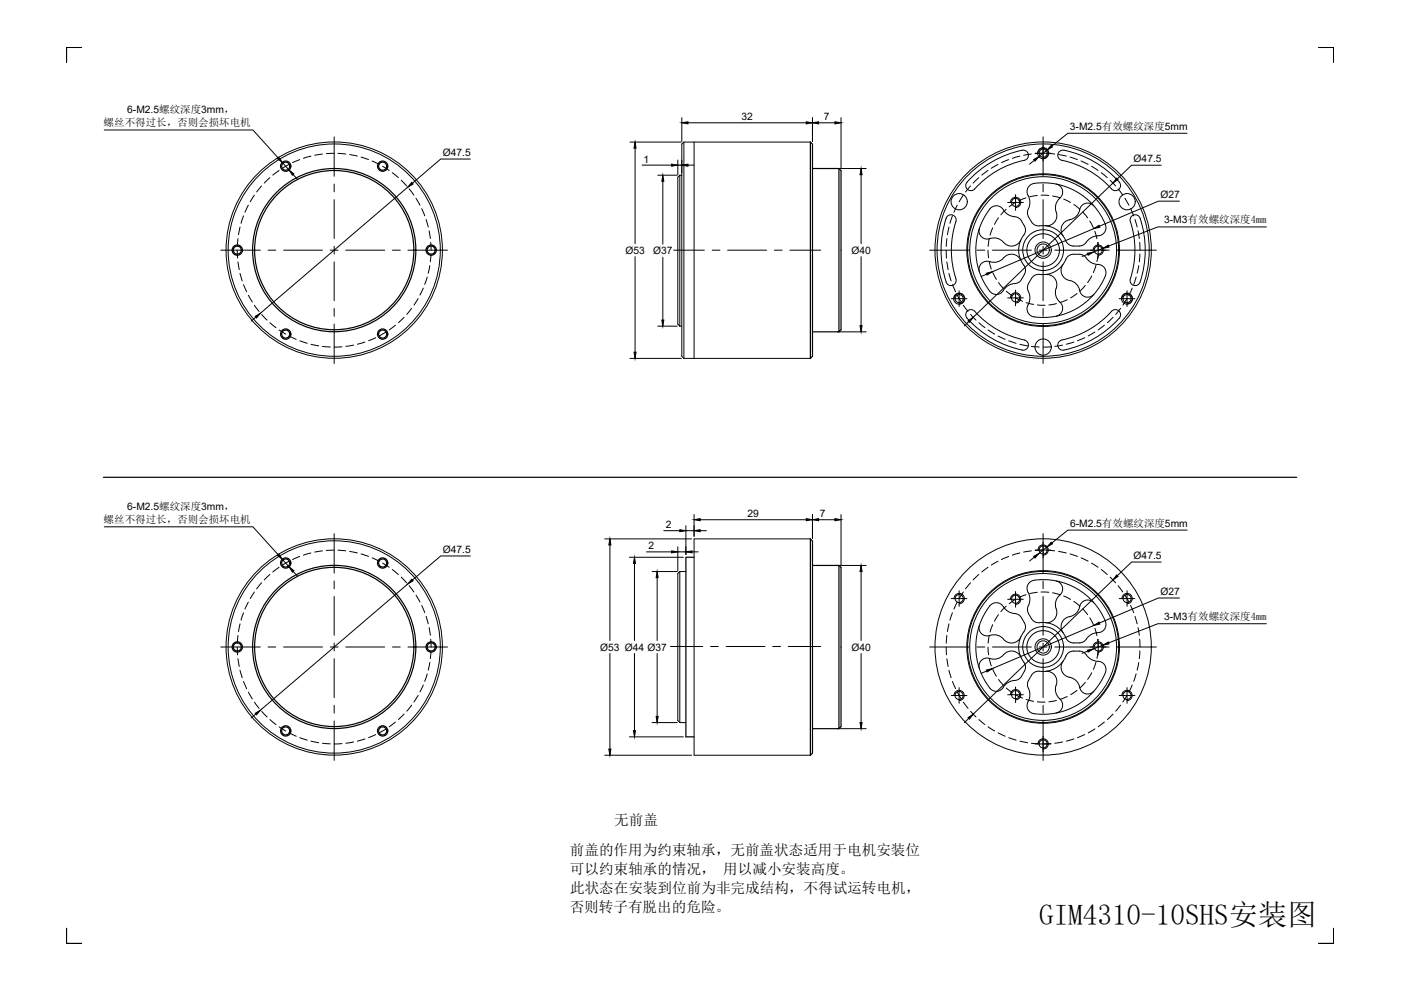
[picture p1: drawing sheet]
<svg xmlns="http://www.w3.org/2000/svg" width="297mm" height="210mm" viewBox="0 0 297 210" stroke-linecap="round" stroke-linejoin="round" font-family="sans-serif">
<!-- layer: 0 -->
<g fill="none" stroke="#000" stroke-width=".21">
<path d="M22.1 27.6h31.5l5.4 5.9M55.5 39.4l-1.1 1.3M57.2 37.7l-1.2 1.1M59.2 36.1l-1.4 1M59.8 34.4l1.5 1.6M61.3 34.9l-1.4 .8M62.2 37l.8 1M63.5 33.8l-1.5 .7M65.9 33.1l-1.6 .5M68.4 32.7l-1.7 .2M70.8 32.5l-1.6 .1M70.9 29v8.4"/>
<path d="M70.9 39v1.7M71.7 32.5l1.6 .2M74.1 32.8l1.7 .3M76.5 33.3l1.6 .5M78.9 34.1l1.5 .7M81.1 35.2l1.4 .9M83.2 36.6l1.3 1.1M85.1 38.2l1.1 1.2M86.5 39.7l-31.3 26.7M99.7 33.7h-6.3l-6 5.1M133.6 30.1h10.8M134.6 31.4v20.3"/>
<path d="M136.1 35h6.3M139.5 37.1h4.1M140.5 38.4v13.4M143.7 33.9v3.1M143.7 35h.9M144.1 37.1v32.1M144.6 37.1h-.5l-.4 .5v31.1l.4 .5M144.6 25v5M145 30.1v45.9M145.9 35h1.3M145.9 26h25M147.2 30.1v45.9"/>
<path d="M171.8 30.1h-26.8l-.4 .4v45l.4 .5h26.8M172.3 25v5M173.6 26h3.4M177.6 35.7h6M178.3 25v10.6M182.6 37v14.7M205.8 39.4l-1.1 1.3M207.5 37.7l-1.2 1.1M209.5 36.1l-1.3 1M211.6 34.9l-1.4 .8M213.9 33.8l-1.6 .7M216.2 33.1l-1.6 .5"/>
<path d="M217.2 34a20.1 20.1 0 0 0-10.8 6.3 1.09 1.09 0 0 1-1.4-.3 1.09 1.09 0 0 1 0-1.4 21.1 21.1 0 0 1 12.1-6.8 1.09 1.09 0 0 1 .9 1.1 1.09 1.09 0 0 1-.8 1.1M218.7 32.7l-1.7 .2M219.3 34l-1 .8M219.5 32.5h3.3M220.1 32.5a1.09 1.09 0 0 1 1.1-1.1 1.09 1.09 0 0 1 1.1 1.1 1.09 1.09 0 0 1-1.1 1.1M221.1 32.5l-1.6 .1M221.2 29v8.4M221.2 39v1.7M222 32.5l1.6 .2M222 31.8l-1.7 1.4M223.9 39a1.83 1.83 0 0 1 1.4 1.6 1.83 1.83 0 0 1-1 1.8 2.81 2.81 0 0 0-.2 3 2.17 2.17 0 0 1-2.4 2.5M224.4 32.8l1.7 .3"/>
<path d="M225.1 34a20.1 20.1 0 0 1 10.8 6.3 1.09 1.09 0 0 0 1.4-.3 1.09 1.09 0 0 0 0-1.4 21 21 0 0 0-12.1-6.8 1.09 1.09 0 0 0-.9 1.1 1.09 1.09 0 0 0 .8 1.1M226.9 33.3l1.5 .5M229.2 34.1l1.5 .7M231.4 35.2l1.4 .9M233.5 36.6l1.3 1.1M235.4 38.2l1.1 1.2M236 38.8l-29.7 28.5M246.2 35h-6.3l-3 2.9M251.7 28.3h-25.3l-3.4 2.7M46.8 53h8.4M50.3 53.1l.1 1.6M50.4 50.6l-.1 1.6"/>
<path d="M50.4 55.5l.3 1.7M50.9 48.1l-.3 1.7M50.9 58l.5 1.6M51.6 45.8l-.5 1.5M52.6 43.5l-.7 1.5M53.9 41.4l-.8 1.4M56.8 53h1.7M60.1 53h8.3M70 53h1.7M70.9 42.3v8.3M70.9 52.2v1.7M70.9 55.5v8.3"/>
<path d="M73.3 53h8.3M83.2 53h1.7M86.5 53h8.4M86.7 40l1 1.4M88.2 42.1l.8 1.4M89.4 44.2l.7 1.6M90.3 46.5l.5 1.6M90.6 58.7l-.5 1.6M91 48.9l.2 1.7M91.1 56.3l-.3 1.6M91.3 51.4l.1 1.6M91.4 53.8l-.2 1.7"/>
<path d="M134.6 54.4v20.3M140.5 54.5v13.4M142.8 53h6.5M151 53h1.6M154.3 53h8.2M164.2 53h1.6M167.5 53h6.5M182.6 54.4v14.6M197.1 53h8.4M200.6 46.3a1.09 1.09 0 0 1 1.4-.7 1.09 1.09 0 0 1 .7 1.4 19.6 19.6 0 0 0 0 12.1M200.6 53.1l.1 1.6M200.6 46.3a21.6 21.6 0 0 0 0 13.5"/>
<path d="M200.8 50.6l-.2 1.6M200.8 55.5l.2 1.7M201.2 48.1l-.3 1.7M201.2 58l.5 1.6M201.9 45.8l-.5 1.5M202.7 59.1a1.09 1.09 0 0 1-.7 1.4 1.09 1.09 0 0 1-1.4-.7M203 43.5l-.7 1.5M204.2 41.4l-.8 1.4M207.1 53h1.7M207.7 48.4a1.73 1.73 0 0 0 .4 1.8 1.73 1.73 0 0 0 1.8 .4M209.2 58.1l-1.2 .5M209.5 53.1l.1 1.6"/>
<path d="M209.7 50.6l-.2 1.6M209.7 55.5l.5 1.5M209.9 44.3a14.3 14.3 0 0 0 0 17.5M209.9 44.3a1.82 1.82 0 0 1 3.1 .6l1.2 .8 1.6 .4a4 4 0 0 1 1.6 2.6 2.62 2.62 0 0 1-.8 1.8 5.4 5.4 0 0 0 .7 6.1 2.84 2.84 0 0 1-.9 3l-.9 .5a3.4 3.4 0 0 0-3 1.8 1.73 1.73 0 0 1-2.6-.1M209.9 50.6a2.77 2.77 0 0 1 3.2 1.1 2.17 2.17 0 0 0 3.3-.8M209.9 55.5a1.73 1.73 0 0 0-1.8 .4 1.73 1.73 0 0 0-.4 1.8M210.4 53h8.3M210.5 48.3l-.6 1.5M210.5 57.8l.8 1.4M211.7 46.2l-.9 1.4M211.7 59.9l1.1 1.3M213.3 44.4l-1.1 1.2"/>
<path d="M213.6 42.9h3.4M214.2 42.9a1.09 1.09 0 0 1 1.1-1.1 1.09 1.09 0 0 1 1.1 1.1 1.09 1.09 0 0 1-1.1 1.1M215.3 42.9l-1.3 1M215.3 41.3v3.3M216.4 55.2a2.28 2.28 0 0 0-4-.1 2.59 2.59 0 0 1-2.5 .4M217.5 42l-1.5 .5M218.7 47a2.13 2.13 0 0 0 2.5 .8 5.4 5.4 0 0 1 5 3.6 1.73 1.73 0 0 0 1.4 .8M218.7 47.1a2.83 2.83 0 0 1-.8-2.5 3.4 3.4 0 0 0-.1-3.5 1.73 1.73 0 0 1 1.4-2.2 14.1 14.1 0 0 1 15.3 9.1 1.85 1.85 0 0 1-2.2 2l-.5 .2a5.3 5.3 0 0 0-2 1.7l-.9 .3M219.9 41.4l-1.6 .3M220.3 53h1.7M220.7 41.4h1.7M221.2 42.3v8.3"/>
<path d="M221.2 52.2v1.7M221.2 55.5v8.3M221.7 58.2a2.26 2.26 0 0 1 2.1 1.1 2.26 2.26 0 0 1 0 2.3 2.88 2.88 0 0 0 1.2 2.7 1.73 1.73 0 0 1-1.1 2.7M223.2 41.6l1.6 .3M223.6 53h11.6M225.4 56.1a2.17 2.17 0 0 0 1.4 3.4M225.5 42.2l1.5 .7M226.8 59.5a2.75 2.75 0 0 1 2.2 2.5 1.73 1.73 0 0 0 2.9 .4M226.8 46.6a2.17 2.17 0 0 0-1.4 3.4M227.6 53.9h1.2M227.6 52.2h1.2M227.6 53.9a2.11 2.11 0 0 0-2 1.8 5.4 5.4 0 0 1-5.6 2.5 1.73 1.73 0 0 0-1.3 .8l-.7 1.1"/>
<path d="M227.7 43.4l1.3 1M228.9 53.9l.9 .3a4 4 0 0 0 3.4 1.9 1.73 1.73 0 0 1 1.2 2.3 14.2 14.2 0 0 1-15.1 8.8M229.6 44.9l1 1.3M230.6 53.9l-1.2 .5M231 46.9l.8 1.4M231.5 58.5l-.9 1.4M231.8 53a1.09 1.09 0 0 1 1.1-1.1 1.09 1.09 0 0 1 1 1.1 1.09 1.09 0 0 1-1 1.1M231.9 43.6a1.82 1.82 0 0 0-2-.4 1.82 1.82 0 0 0-1.1 1.8 2.59 2.59 0 0 1-2 1.6M231.9 48.5l-21.5 9.1M232.1 49l.5 1.6M232.4 56.2l-.6 1.6M232.7 51.4l.1 1.6"/>
<path d="M232.8 53.8l-.2 1.7M232.8 51.4v3.3M233.8 52.7l-2 .7M236.8 53h8.4M237.1 40l.9 1.4M238.5 42.1l.8 1.4M239.7 59.1a20 20 0 0 0-.1-12.5 1.09 1.09 0 0 1 .9-1.1 1.09 1.09 0 0 1 1.2 .8 21 21 0 0 1-.1 13.8 1.09 1.09 0 0 1-1.4 .3 1.09 1.09 0 0 1-.6-1.3M239.7 44.2l.7 1.6M240.7 46.5l.4 1.6M240.9 58.7l-.5 1.6M241.3 48.9l.2 1.7M241.4 56.3l-.3 1.6"/>
<path d="M241.6 51.4l.1 1.6M241.7 53.8l-.1 1.7M250.1 42.7h-4.5l-12.5 5.3M268.5 48.1h-23l-10.5 4.1M51.6 60.3l.7 1.6M52.7 62.6l.8 1.4M53.9 64.7l1 1.3M54.2 67.2l-.9 .9M55.5 66.7l1.1 1.2M57.2 68.4l1.3 1.1M59.2 70l1.4 .8M61.3 71.2l1.5 .7"/>
<path d="M63.6 72.3l1.5 .5M65.9 73l1.7 .3M68.4 73.4l1.6 .2M70.9 65.4v1.7M70.9 68.7v8.4M72.5 73.5l-1.6 .1M75 73.2l-1.7 .2M77.4 72.5l-1.6 .5M79.7 71.6l-1.5 .6M81.8 70.4l-1.4 .8M83.8 68.9l-1.3 1.1M85.7 67.3l-1.2 1.1"/>
<path d="M87.3 65.4l-1.1 1.3M88.7 63.3l-.9 1.4M89.8 61.1l-.8 1.5M133.6 76h10.8M139.5 69.2h4.1M144.1 69.2h.5M177.6 70.4h6M201.7 63.3h3.3M201.9 60.3l.7 1.6M202.3 63.3a1.09 1.09 0 0 1 1.1-1.1 1.09 1.09 0 0 1 1.1 1.1 1.09 1.09 0 0 1-1.1 1.1M203 62.6l.8 1.4M203.4 61.7v3.3"/>
<path d="M204.2 64.7l1 1.3M205.4 68.2l-.9 .9M205.8 66.7l1.1 1.2M207.5 68.4l1.3 1.1M209.5 70l1.4 .8M211.6 71.2l1.5 .7M213.3 61.7l1.3 1M213.6 63.2h3.4M213.9 72.3l1.5 .5M214.2 63.2a1.09 1.09 0 0 1 1.1-1.1 1.09 1.09 0 0 1 1.1 1.1 1.09 1.09 0 0 1-1.1 1M215.3 61.5v3.3M215.3 63.2l1.5 .7"/>
<path d="M216.2 73l1.7 .3M217.2 72.1a20.1 20.1 0 0 1-10.8-6.3 1.09 1.09 0 0 0-1.4 .2 1.09 1.09 0 0 0 0 1.5 21.3 21.3 0 0 0 12.1 6.7 1.09 1.09 0 0 0 .9-1 1.09 1.09 0 0 0-.8-1.1M217.6 64.2l1.5 .3M218.1 60.1l-.3 .7 .1 .7a3.4 3.4 0 0 1-.1 3.5 1.73 1.73 0 0 0 1.4 2.2M218.7 73.4l1.6 .2M219.9 64.7h1.7M221.2 65.4v1.7M221.2 68.7v8.4M222.8 73.5l-1.6 .1M224 64.4l-1.6 .3M225.1 72.1a20.1 20.1 0 0 0 10.8-6.3 1.09 1.09 0 0 1 1.4 .2 1.09 1.09 0 0 1 0 1.5 21.2 21.2 0 0 1-12.1 6.7 1.09 1.09 0 0 1-.9-1 1.09 1.09 0 0 1 .8-1.1M225.3 73.2l-1.7 .2"/>
<path d="M226.3 63.5l-1.5 .6M227.7 72.5l-1.6 .5M228.4 62.2l-1.4 .9M230 71.6l-1.5 .6M230.1 60.5l-1.1 1.2M232.1 70.4l-1.4 .8M234.2 68.9l-1.4 1.1M236 67.3l-1.2 1.1M237.3 63.3h3.3M237.6 65.4l-1.1 1.3M237.9 63.3a1.09 1.09 0 0 1 1-1.1 1.09 1.09 0 0 1 1.1 1.1 1.09 1.09 0 0 1-1.1 1.1M239 63.3l-.9 1.4"/>
<path d="M239 61.7v3.3M240.1 61.1l-.8 1.5M22.1 111.7h31.5l5.4 5.9M59.8 118.6l1.5 1.6M61.3 119l-1.4 .8M63.5 118l-1.5 .6M65.9 117.2l-1.6 .5M68.4 116.8l-1.7 .3M70.8 116.6l-1.6 .1M70.9 113.2v8.3M71.7 116.6l1.6 .2M74.1 116.9l1.7 .3"/>
<path d="M76.5 117.5l1.6 .5M78.9 118.3l1.5 .7M81.1 119.4l1.4 .9M99.7 117.9h-6.3l-6 5.1M128.2 114.3h18.4M129.3 115.5v20.3M133.4 118.2h11.5M134.5 119.4v16.4M137.1 117h5.3M140.7 112.5h3.4M143.7 115.9v5.2M143.7 117h1.7"/>
<path d="M145.4 111.4v6.2M145.4 112.5h1.8M146.7 117h1.3M147.2 109.1v4.6M148.4 110.2h22.5M148.4 112.5h1.4M171.8 114.3h-24.6v45.8h24.6M172.3 109.1v5.1M173.6 110.2h3.4M177.6 119.9h6M178.3 109.1v10.7M211.6 119l-1.4 .8"/>
<path d="M213.9 118l-1.6 .6M216.2 117.2l-1.6 .5M218.7 116.8l-1.7 .3M219.3 118.1l-1 .8M219.5 116.6h3.3M220.1 116.6a1.09 1.09 0 0 1 1.1-1.1 1.09 1.09 0 0 1 1.1 1.1 1.09 1.09 0 0 1-1.1 1.1M221.1 116.6l-1.6 .1M221.2 113.2v8.3M222 116.6l1.6 .2M222 116l-1.7 1.3M224.4 116.9l1.7 .3M226.9 117.5l1.5 .5"/>
<path d="M229.2 118.3l1.5 .7M231.4 119.4l1.4 .9M246.2 119.2h-6.3l-3 2.8M251.7 112.4h-25.3l-3.4 2.7M46.8 137.2h8.4M50.3 137.2l.1 1.7M50.4 134.7l-.1 1.7M50.4 139.7l.3 1.6M50.9 132.3l-.3 1.6M51.6 129.9l-.5 1.6M52.6 127.7l-.7 1.4M53.9 125.5l-.8 1.4"/>
<path d="M55.5 123.6l-1.1 1.2M56.8 137.2h1.7M57.2 121.8l-1.2 1.2M59.2 120.3l-1.4 1M60.1 137.2h8.3M62.2 121.2l.8 .9M70 137.2h1.7M70.9 123.2v1.6M70.9 126.5v8.2M70.9 136.4v1.6M70.9 139.7v8.2M73.3 137.2h8.3"/>
<path d="M83.2 120.8l1.3 1M83.2 137.2h1.7M85.1 122.4l1.1 1.2M86.5 123.8l-31.3 26.8M86.5 137.2h8.4M86.7 124.2l1 1.3M88.2 126.2l.8 1.4M89.4 128.4l.7 1.5M90.3 130.7l.5 1.6M91 133.1l.2 1.6M91.3 135.5l.1 1.7M91.4 138l-.2 1.6"/>
<path d="M129.3 138.6v20.2M134.5 138.6v16.3M138.2 121.2h5.4M139.3 122.5v13.3M139.3 138.6v13.3M142.1 137.1h6.9M144.1 121.2v32M145.4 121.2h-1.3l-.4 .4v31.2l.4 .4h1.3M150.7 137.1h1.6M154 137.1h8.2M163.8 137.1h1.7M167.1 137.1h6.9"/>
<path d="M182.6 121.2v14.6M182.6 138.6v14.6M197.1 137.2h8.4M200.6 137.2l.1 1.7M200.8 134.7l-.2 1.7M200.8 139.7l.2 1.6M201.2 132.3l-.3 1.6M201.7 126.9h3.3M201.9 129.9l-.5 1.6M202.3 126.9a1.09 1.09 0 0 1 1.1-1.1 1.09 1.09 0 0 1 1.1 1.1 1.09 1.09 0 0 1-1.1 1.1M203 127.7l-.7 1.4M203.4 125.2v3.4"/>
<path d="M204.2 125.5l-.8 1.4M205.8 123.6l-1.1 1.2M207.1 137.2h1.7M207.5 121.8l-1.2 1.2M207.7 132.5a1.82 1.82 0 0 0 .6 2 1.82 1.82 0 0 0 2.1 .1 2.83 2.83 0 0 1 2.7 1.3 2.17 2.17 0 0 0 3.3-.8M209.5 120.3l-1.3 1M209.5 137.2l.1 1.6M209.7 134.8l-.2 1.6M209.7 139.6l.5 1.6M209.9 128.4a14.3 14.3 0 0 0 0 17.5M209.9 128.5a1.73 1.73 0 0 1 2.8 .1M210.4 137.2h8.3"/>
<path d="M210.5 132.4l-.6 1.6M211.7 130.3l-.9 1.4M212.7 128.6a3.9 3.9 0 0 0 3.1 1.7 4 4 0 0 1 1.6 2.5 2.62 2.62 0 0 1-.8 1.8 5.2 5.2 0 0 0 .5 5.8M213.3 128.5l-1.1 1.2M213.6 127.1h3.4M214.2 127.1a1.09 1.09 0 0 1 1.1-1.1 1.09 1.09 0 0 1 1.1 1.1 1.09 1.09 0 0 1-1.1 1M215.3 127.1l-1.3 .9M215.3 125.4v3.3M216.4 139.3a2.28 2.28 0 0 0-4-.1 2.87 2.87 0 0 1-2.9 .3 1.73 1.73 0 0 0-1.8 2.3M217.5 126.1l-1.5 .6M219.9 125.6l-1.6 .3M220.3 137.2h1.7"/>
<path d="M220.7 125.5l1.7 .1M221.2 123.2v1.6M221.2 126.5v8.2M221.2 136.4v1.6M221.2 139.7v8.2M223.2 125.7l1.6 .4M223.6 137.2h11.6M223.9 123.2a1.81 1.81 0 0 1 1.4 1.5 1.81 1.81 0 0 1-1 1.9 2.59 2.59 0 0 0-.4 2.5M223.9 129.1a2.17 2.17 0 0 1-2.2 2.9M225.5 126.4l1.5 .7M226.8 130.7a2.17 2.17 0 0 0-1.4 3.4M227.6 138h1.2"/>
<path d="M227.6 136.3h1.2M227.6 138a2.11 2.11 0 0 0-2 1.8 5.4 5.4 0 0 1-5.6 2.5 2.79 2.79 0 0 0-2.1 2.3l-.1 .7a3.9 3.9 0 0 1 0 3.9 1.71 1.71 0 0 0 1.5 2.1 14.1 14.1 0 0 0 15.2-9.1 1.85 1.85 0 0 0-2.2-2l-1.3-.6-1.2-1.3-.9-.3M227.6 136.3a2.11 2.11 0 0 1-2-1.8 5.4 5.4 0 0 0-5.6-2.5 2.79 2.79 0 0 1-2.1-2.2v-1a3.4 3.4 0 0 0-.1-3.6 1.73 1.73 0 0 1 1.4-2.2 14.1 14.1 0 0 1 15.3 9.2 1.85 1.85 0 0 1-2.2 2l-.5 .1a5.1 5.1 0 0 0-2 1.7l-.9 .3M227.7 127.5l1.3 1M229.6 129.1l1 1.2M230.6 138l-1.2 .5M231 131l.8 1.4M231.8 137.2a1.09 1.09 0 0 1 1.1-1.1 1.09 1.09 0 0 1 1 1.1 1.09 1.09 0 0 1-1 1.1M231.9 127.8a1.82 1.82 0 0 0-2-.4 1.82 1.82 0 0 0-1.1 1.7 2.59 2.59 0 0 1-2 1.6M231.9 132.6l-21.5 9.2M232.1 133.2l.5 1.6M232.7 135.6l.1 1.6"/>
<path d="M232.8 138l-.2 1.6M232.8 135.5v3.4M233.5 120.8l1.3 1M233.8 136.8l-2 .8M235.4 122.4l1.1 1.2M236 123l-29.7 28.4M236.8 137.2h8.4M237.1 124.2l.9 1.3M237.3 126.9h3.3M237.9 126.9a1.09 1.09 0 0 1 1.1-1.1 1.09 1.09 0 0 1 1.1 1.1 1.09 1.09 0 0 1-1.1 1.1M238.5 126.2l.8 1.4M239 125.2v3.4"/>
<path d="M239.7 128.4l.7 1.5M240.7 130.7l.4 1.6M241.3 133.1l.2 1.6M241.6 135.5l.1 1.7M241.7 138l-.1 1.6M250.1 126.8h-4.5l-12.5 5.3M268.5 132.2h-23l-10.5 4.1M50.9 142.1l.5 1.6M51.6 144.5l.7 1.5M52.7 146.7l.8 1.5M53.9 148.9l1 1.3M54.2 151.4l-.9 .8"/>
<path d="M55.5 150.8l1.1 1.2M57.2 152.6l1.3 1M59.2 154.1l1.4 .9M61.3 155.4l1.5 .7M63.6 156.4l1.5 .5M65.9 157.1l1.7 .4M68.4 157.6l1.6 .1M70.9 149.5v1.7M70.9 152.8v8.4M72.5 157.7h-1.6M75 157.3l-1.7 .3M77.4 156.7l-1.6 .4"/>
<path d="M79.7 155.7l-1.5 .7M81.8 154.5l-1.4 .9M83.8 153.1l-1.3 1M85.7 151.4l-1.2 1.1M87.3 149.5l-1.1 1.3M88.7 147.4l-.9 1.4M89.8 145.2l-.8 1.5M90.6 142.9l-.5 1.6M91.1 140.5l-.3 1.6M133.4 156.2h11.5M138.2 153.2h5.4M177.6 154.5h6"/>
<path d="M201.2 142.1l.5 1.6M201.7 147.5h3.3M201.9 144.5l.7 1.5M202.3 147.5a1.09 1.09 0 0 1 1-1.1 1.09 1.09 0 0 1 1.1 1.1 1.09 1.09 0 0 1-1.1 1M203 146.7l.8 1.5M203.4 145.8v3.3M204.2 148.9l1 1.3M205.4 152.3l-.9 .9M205.8 150.8l1.1 1.2M207.5 152.6l1.3 1M209.2 142.3l-1.2 .5M209.5 154.1l1.4 .9"/>
<path d="M210.5 141.9l.8 1.5M211.6 155.4l1.5 .7M211.7 144.1l1.1 1.2M212.7 145.7a1.73 1.73 0 0 1-2.8 .2M213.3 145.9l1.3 1M213.6 147.3h3.4M213.9 156.4l1.5 .5M214.2 147.3a1.09 1.09 0 0 1 1.1-1.1 1.09 1.09 0 0 1 1.1 1.1 1.09 1.09 0 0 1-1.1 1.1M215.3 145.6v3.4M215.3 147.3l1.5 .7M216.2 157.1l1.7 .4M217.1 140.4a1.71 1.71 0 0 1 .1 1.9 2.78 2.78 0 0 1-1.7 1.9l-.3 .1a2.98 2.98 0 0 0-2.5 1.4"/>
<path d="M217.6 148.3l1.5 .4M218.7 157.6l1.6 .1M219.5 157.7h3.3M219.9 148.8l1.7 .1M220.1 157.7a1.09 1.09 0 0 1 1.1-1.1 1.09 1.09 0 0 1 1.1 1.1 1.09 1.09 0 0 1-1.1 1.1M221.2 149.5v1.7M221.2 152.8v8.4M221.7 142.3a2.26 2.26 0 0 1 2.1 1.1 2.26 2.26 0 0 1 0 2.4 2.88 2.88 0 0 0 1.2 2.7 1.73 1.73 0 0 1-1.1 2.7M222.8 157.7h-1.6M224 148.5l-1.6 .3M225.3 157.3l-1.7 .3M225.4 140.2a2.17 2.17 0 0 0 1.4 3.4"/>
<path d="M226.3 147.7l-1.5 .6M226.8 143.6a2.75 2.75 0 0 1 2.2 2.5 1.73 1.73 0 0 0 2.9 .5M227.7 156.7l-1.6 .4M228.4 146.4l-1.4 .9M230 155.7l-1.5 .7M230.1 144.7l-1.1 1.2M231.5 142.6l-.9 1.4M232.1 154.5l-1.4 .9M232.4 140.4l-.6 1.5M234.2 153.1l-1.4 1M236 151.4l-1.2 1.1M237.3 147.5h3.3"/>
<path d="M237.6 149.5l-1.1 1.3M237.9 147.5a1.09 1.09 0 0 1 1-1.1 1.09 1.09 0 0 1 1.1 1.1 1.09 1.09 0 0 1-1.1 1M239 147.4l-.9 1.4M239 145.8v3.3M240.1 145.2l-.8 1.5M240.9 142.9l-.5 1.6M241.4 140.5l-.3 1.6M128.2 160.1h18.4"/>
<circle cx="221.2" cy="32.5" r="1.17"/>
<circle cx="221.2" cy="32.5" r=".86"/>
<circle cx="70.9" cy="53" r="22.5"/>
<circle cx="70.9" cy="53" r="22.9"/>
<circle cx="203.4" cy="42.8" r="1.73"/>
<circle cx="215.3" cy="42.9" r=".86"/>
<circle cx="221.2" cy="53" r="22.5"/>
<circle cx="221.2" cy="53" r="22.9"/>
<circle cx="221.2" cy="53" r="16.2"/>
<circle cx="221.2" cy="53" r="16"/>
<circle cx="221.2" cy="53" r="15.6"/>
<circle cx="221.2" cy="53" r="4.3"/>
<circle cx="221.2" cy="53" r="3.5"/>
<circle cx="221.2" cy="53" r="1.73"/>
<circle cx="221.2" cy="53" r="1.3"/>
<circle cx="232.9" cy="53" r=".86"/>
<circle cx="239" cy="42.8" r="1.73"/>
<circle cx="203.4" cy="63.3" r="1.17"/>
<circle cx="203.4" cy="63.3" r=".86"/>
<circle cx="215.3" cy="63.2" r=".86"/>
<circle cx="221.2" cy="73.6" r="1.73"/>
<circle cx="238.9" cy="63.3" r="1.17"/>
<circle cx="238.9" cy="63.3" r=".86"/>
<circle cx="221.2" cy="116.6" r=".86"/>
<circle cx="70.9" cy="137.2" r="22.5"/>
<circle cx="70.9" cy="137.2" r="22.9"/>
<circle cx="203.4" cy="126.9" r=".86"/>
<circle cx="215.3" cy="127.1" r=".86"/>
<circle cx="221.2" cy="137.2" r="22.9"/>
<circle cx="221.2" cy="137.2" r="16.2"/>
<circle cx="221.2" cy="137.2" r="16"/>
<circle cx="221.2" cy="137.2" r="15.6"/>
<circle cx="221.2" cy="137.2" r="4.3"/>
<circle cx="221.2" cy="137.2" r="3.5"/>
<circle cx="221.2" cy="137.2" r="1.73"/>
<circle cx="221.2" cy="137.2" r="1.3"/>
<circle cx="232.9" cy="137.2" r=".86"/>
<circle cx="239" cy="126.9" r=".86"/>
<circle cx="203.3" cy="147.5" r=".86"/>
<circle cx="215.3" cy="147.3" r=".86"/>
<circle cx="221.2" cy="157.7" r=".86"/>
<circle cx="238.9" cy="147.5" r=".86"/>
</g>
<g fill="none" stroke="#000" stroke-width=".25">
<path d="M171.8 30.1l.5 .4v45l-.5 .5zM172.3 35.7h5.6M177.9 35.7l.4 .5v33.7l-.4 .5zM172.3 70.4h5.6M21.9 101.2h253M147.2 118.2h-1.8v38h1.8M171.8 114.3l.5 .4v45l-.5 .4zM172.3 119.9h5.6M177.9 119.9l.4 .4v33.8l-.4 .4zM172.3 154.5h5.6"/>
<circle cx="60.6" cy="35.2" r="1.09"/>
<circle cx="60.6" cy="35.2" r=".86"/>
<circle cx="81.1" cy="35.2" r="1.09"/>
<circle cx="81.1" cy="35.2" r=".86"/>
<circle cx="50.3" cy="53" r="1.09"/>
<circle cx="50.3" cy="53" r=".86"/>
<circle cx="70.9" cy="53" r="17.3"/>
<circle cx="70.9" cy="53" r="16.9"/>
<circle cx="91.4" cy="53" r="1.09"/>
<circle cx="91.4" cy="53" r=".86"/>
<circle cx="60.6" cy="70.8" r="1.09"/>
<circle cx="60.6" cy="70.8" r=".86"/>
<circle cx="81.1" cy="70.8" r="1.09"/>
<circle cx="81.1" cy="70.8" r=".86"/>
<circle cx="60.6" cy="119.4" r="1.09"/>
<circle cx="60.6" cy="119.4" r=".86"/>
<circle cx="81.1" cy="119.4" r="1.09"/>
<circle cx="81.1" cy="119.4" r=".86"/>
<circle cx="50.3" cy="137.2" r="1.09"/>
<circle cx="50.3" cy="137.2" r=".86"/>
<circle cx="70.9" cy="137.2" r="17.3"/>
<circle cx="70.9" cy="137.2" r="16.9"/>
<circle cx="91.4" cy="137.2" r="1.09"/>
<circle cx="91.4" cy="137.2" r=".86"/>
<circle cx="60.6" cy="155" r="1.09"/>
<circle cx="60.6" cy="155" r=".86"/>
<circle cx="81.1" cy="155" r="1.09"/>
<circle cx="81.1" cy="155" r=".86"/>
</g>
<path d="M17.3 10.1h-3.2v3.2M279.6 10.1h3.2v3.2M14.1 196.8v3.2h3.2M282.8 196.8v3.2h-3.2" fill="none" stroke="#000" stroke-width=".25"/>
<!-- layer: 0 -->
<g fill="#000" stroke="#000" stroke-width=".21">
<path d="M58.8 33.6l.3-.3 .7 1.1zM61.3 36l1 .9-.3 .2zM87.3 38.7l.3 .3-1.1 .7zM134.6 30.1l.3 1.3h-.5zM140.5 37.1l.2 1.3h-.4zM142.4 34.8l1.3 .2-1.3 .2zM144.6 35l1.3-.2v.4zM144.6 26l1.3-.2v.5zM170.9 25.8l1.4 .2-1.4 .3zM172.3 26l1.3-.2v.5zM177 25.8l1.3 .2-1.3 .3zM182.6 35.7l.2 1.3h-.5z"/>
<path d="M219.2 33.8l1.1-.6-.9 1zM222.9 30.8l.2 .4-1.1 .6zM236.8 37.8l.3 .3-1.1 .7zM209.1 57.9l1.3-.3-1.1 .7zM230.5 53.7l1.3-.3-1.1 .7zM231.9 48.5l1.1-.7 .2 .4zM233.8 52.7l1.2-.7 .1 .4zM54.1 67.1l1.1-.7-.8 1zM134.4 74.7h.5l-.3 1.3zM140.3 67.9h.4l-.2 1.3zM182.3 69h.5l-.2 1.4zM205.2 68l1.1-.7-.8 1z"/>
<path d="M58.8 117.8l.3-.3 .7 1.1zM129.3 114.3l.2 1.2h-.4zM134.5 118.2l.2 1.2h-.4zM142.4 116.8l1.3 .2-1.3 .2zM144.1 112.3l1.3 .2-1.3 .2zM145.4 117l1.3-.2v.4zM147.2 110.2l1.2-.2v.4zM147.2 112.5l1.2-.2v.4zM170.9 110l1.4 .2-1.4 .2zM172.3 110.2l1.3-.2v.4zM177 110l1.3 .2-1.3 .2zM219.2 118l1.1-.7-.9 1z"/>
<path d="M222.9 115l.2 .3-1.1 .7zM61.3 120.2l1 .8-.3 .3zM87.3 122.8l.3 .3-1.1 .7zM139.3 121.2l.2 1.3h-.4zM182.6 119.9l.2 1.3h-.5zM230.5 137.9l1.3-.3-1.1 .7zM231.9 132.6l1.1-.7 .2 .4zM233.8 136.8l1.2-.7 .1 .4zM236.8 121.9l.3 .3-1.1 .8zM54.1 151.2l1.1-.6-.8 1zM129.1 158.8h.4l-.2 1.3zM134.3 154.9h.4l-.2 1.3z"/>
<path d="M139.1 151.9h.4l-.2 1.3zM182.3 153.2h.5l-.2 1.3zM205.2 152.2l1.1-.8-.8 1.1zM209.1 142.1l1.3-.3-1.1 .7z"/>
</g>
<text font-size="6.2" x="220.3" y="196.1">GIM4310-10SHS安装图</text>
<g font-size="3.1">
<text x="130.2" y="175">无前盖</text>
<text x="120.8" y="181.3">前盖的作用为约束轴承，无前盖状态适用于电机安装位</text>
<text x="120.8" y="185.3">可以约束轴承的情况， 用以减小安装高度。</text>
<text x="120.9" y="189.3">此状态在安装到位前为非完成结构，不得试运转电机，</text>
<text x="120.8" y="193.3">否则转子有脱出的危险。</text>
</g>
<g font-size="2.2">
<text x="27" y="23.9">6-M2.5螺纹深度3mm，</text>
<text x="22" y="26.8">螺丝不得过长，否则会损坏电机</text>
<text x="157.2" y="25.5">32</text>
<text x="174.7" y="25.5">7</text>
<text x="226.9" y="27.5">3-M2.5有效螺纹深度5mm</text>
<text x="93.9" y="33.1">Ø47.5</text>
<text x="136.4" y="34.5">1</text>
<text x="240.4" y="34.4">Ø47.5</text>
<text x="246.1" y="42">Ø27</text>
<text x="246.8" y="47.3">3-M3有效螺纹深度4mm</text>
<text x="132.6" y="53.8">Ø53</text>
<text x="138.5" y="53.9">Ø37</text>
<text x="180.5" y="53.8">Ø40</text>
<text x="22" y="110.9">螺丝不得过长，否则会损坏电机</text>
<text x="27" y="108.1">6-M2.5螺纹深度3mm，</text>
<text x="141.2" y="112">2</text>
<text x="158.5" y="109.6">29</text>
<text x="173.8" y="109.6">7</text>
<text x="226.9" y="111.6">6-M2.5有效螺纹深度5mm</text>
<text x="93.9" y="117.3">Ø47.5</text>
<text x="137.5" y="116.5">2</text>
<text x="240.4" y="118.6">Ø47.5</text>
<text x="246.1" y="126.2">Ø27</text>
<text x="246.8" y="131.5">3-M3有效螺纹深度4mm</text>
<text x="127.3" y="138">Ø53 Ø44 Ø37</text>
<text x="180.5" y="138">Ø40</text>
</g>
</svg>
